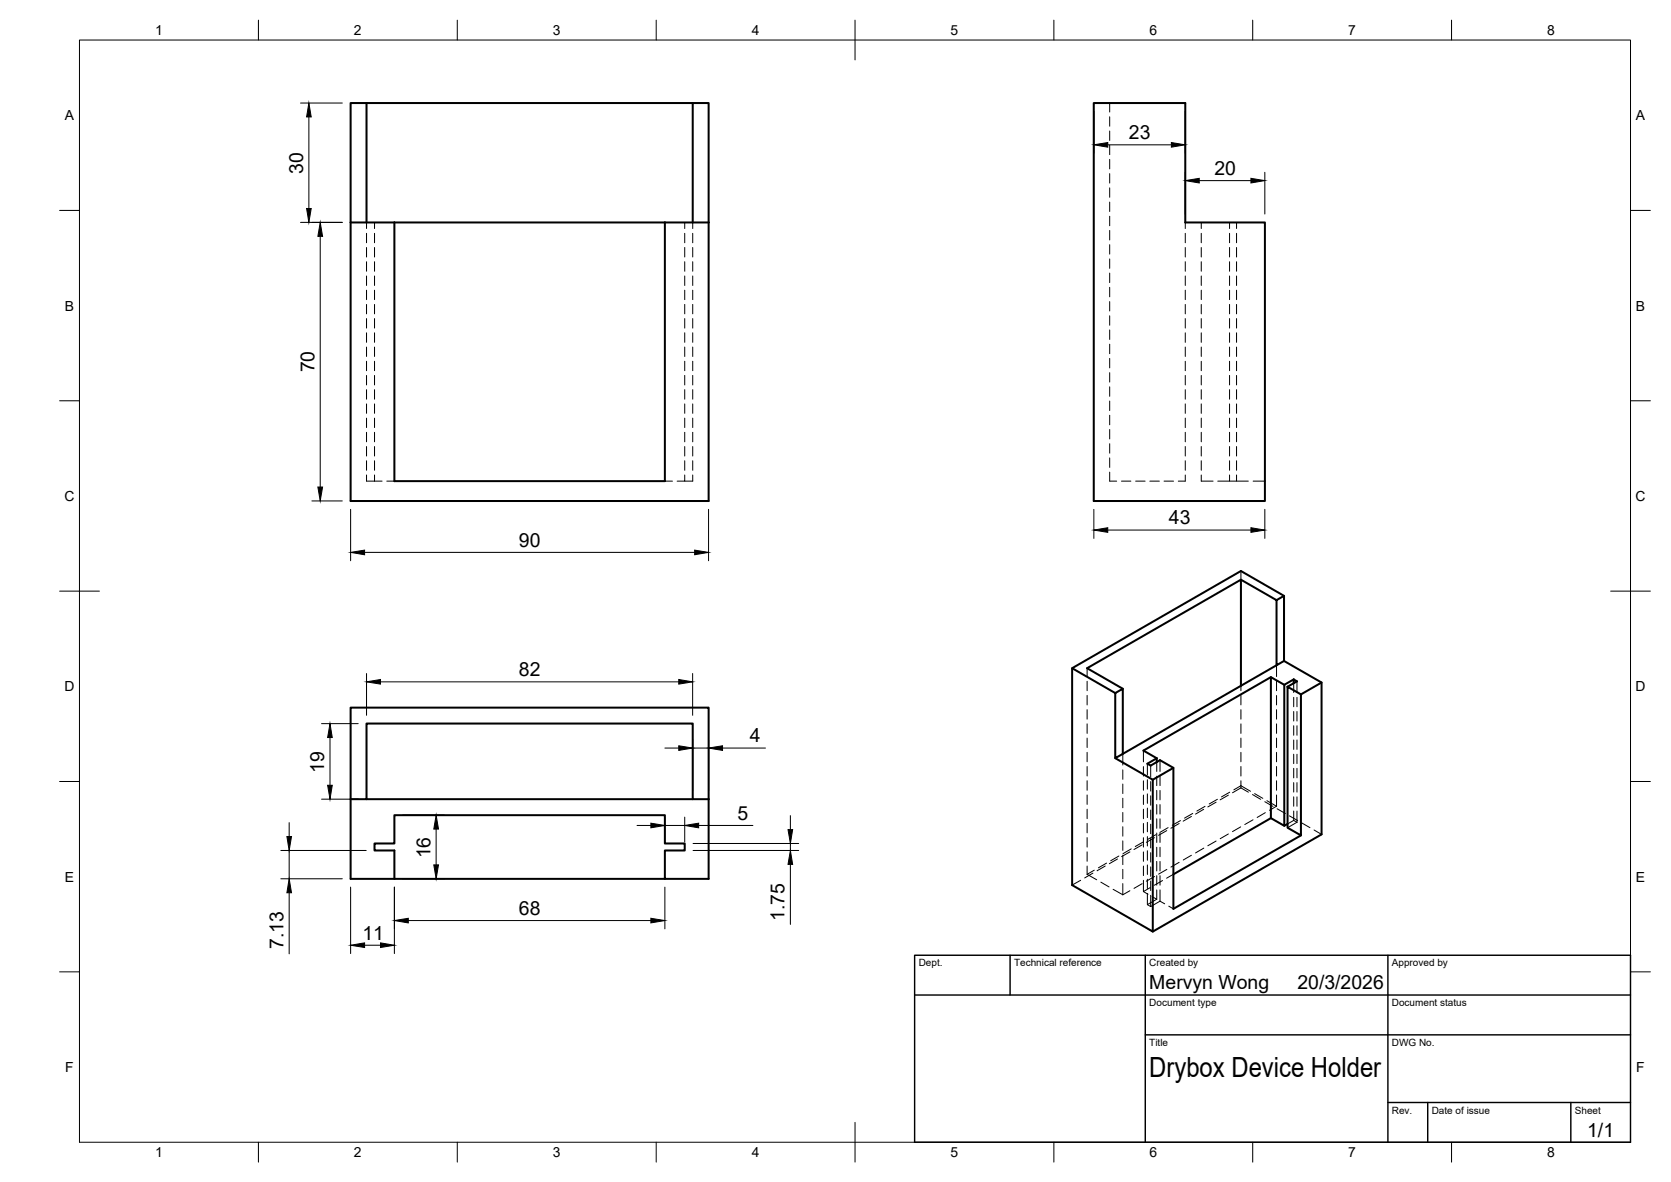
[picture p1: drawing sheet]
<svg xmlns="http://www.w3.org/2000/svg" width="420mm" height="297mm" viewBox="0 0 420 297" stroke-linecap="round" stroke-linejoin="round" font-family="sans-serif">
<!-- layer: Visible -->
<g fill="none" stroke="#000" stroke-width=".51">
<path d="M92.2 25.9h82M174.2 25.9h4v30M174.2 25.9v30M275 25.9h23v30h20.1v70h-43.1zM88.2 55.9v-30h4v30M88.2 55.9v70h90v-70M88.2 55.9h90M99.2 55.9v65h68v-65M312 145.7l9 5.1v16.4l1.9-1.1v-16.4l-1.9 1.1M322.9 149.7l-10.9-6.2-42.4 24.4v54.5l20.3 11.7v-38.2l-9.5-5.4M269.6 167.9l10.8 6.3M280.4 174.2l1.9-1.1v16.3l-1.9 1.1z"/>
<path d="M312 172.3v-26.6l-38.7 22.2 9 5.2M319.6 170.2l-32.1 18.4 3.4 1.9M321 167.2l-38.7 22.2M322.9 166.1l9.4 5.4v38.2l-42.4 24.4M322.9 172.1l-3.3-1.9v35.4l-24.6 14.1M323.7 172.6l3.4 1.9v35.4l-3.4-1.9zM325.3 170.7l-2.4 1.4v35.4l-3.3-1.9M325.3 170.7l.8 .5-2.4 1.4M325.3 170.7v1M332.3 171.5l-5.2 3M290.9 190.5l-2.4 1.4 .8 .5 2.4-1.4 3.3 2v35.4l32.1-18.5M290.9 190.5v1"/>
<path d="M295 193l-5.1 2.9M88.2 200.8h4v-19h82v19h4M88.2 200.8v-23h90v23M88.2 200.8v20.1h79M92.2 200.8h82M178.2 200.8v20.1h-11v-7.2h5v-1.7h-5v-7.1h-68v7.1h-5v1.7h5v7.2M323.7 207.1l-.8 .4"/>
</g>
<!-- layer: Hidden -->
<g fill="none" stroke="#000" stroke-width=".25">
<path d="M279 25.9v2.3M279 29.3v2.4M279 32.9v2.4M279 36.5v2.4M92.2 55.9v1.5M92.2 58.6v2.4M94.2 55.9v1.5M94.2 58.6v2.4M172.2 55.9v1.5M172.2 58.6v2.4M174.2 55.9v1.5M174.2 58.6v2.4"/>
<path d="M279 40.1v2.3M279 43.6v2.4M279 47.2v2.4M279 50.8v2.4M279 54.3v2.4M279 57.9v2.4M298 55.9v1.5M298 58.6v2.4M302 55.9v1.5M302 58.6v2.4M309.2 55.9v1.5M309.2 58.6v2.4"/>
<path d="M310.9 55.9v1.5M310.9 58.6v2.4M92.2 62.2v2.4M92.2 65.8v2.4M92.2 69.3v2.4M92.2 72.9v2.4M92.2 76.5v2.4M94.2 62.2v2.4M94.2 65.8v2.4M94.2 69.3v2.4M94.2 72.9v2.4M94.2 76.5v2.4"/>
<path d="M172.2 62.2v2.4M172.2 65.8v2.4M172.2 69.3v2.4M172.2 72.9v2.4M172.2 76.5v2.4M174.2 62.2v2.4M174.2 65.8v2.4M174.2 69.3v2.4M174.2 72.9v2.4M174.2 76.5v2.4M279 61.5v2.4M279 65.1v2.3"/>
<path d="M279 68.6v2.4M279 72.2v2.4M279 75.8v2.4M279 79.4v2.3M298 62.2v2.4M298 65.8v2.4M298 69.3v2.4M298 72.9v2.4M298 76.5v2.4M302 62.2v2.4M302 65.8v2.4M302 69.3v2.4"/>
<path d="M302 72.9v2.4M302 76.5v2.4M309.2 62.2v2.4M309.2 65.8v2.4M309.2 69.3v2.4M309.2 72.9v2.4M309.2 76.5v2.4M310.9 62.2v2.4M310.9 65.8v2.4M310.9 69.3v2.4M310.9 72.9v2.4M310.9 76.5v2.4"/>
<path d="M92.2 80.1v2.4M92.2 83.6v2.4M92.2 87.2v2.4M92.2 90.8v2.4M92.2 94.3v2.4M92.2 97.9v2.4M94.2 80.1v2.4M94.2 83.6v2.4M94.2 87.2v2.4M94.2 90.8v2.4M94.2 94.3v2.4M94.2 97.9v2.4"/>
<path d="M172.2 80.1v2.4M172.2 83.6v2.4M172.2 87.2v2.4M172.2 90.8v2.4M172.2 94.3v2.4M172.2 97.9v2.4M174.2 80.1v2.4M174.2 83.6v2.4M174.2 87.2v2.4M174.2 90.8v2.4M174.2 94.3v2.4M174.2 97.9v2.4"/>
<path d="M279 82.9v2.4M279 86.5v2.4M279 90.1v2.3M279 93.6v2.4M279 97.2v2.4M298 80.1v2.4M298 83.6v2.4M298 87.2v2.4M298 90.8v2.4M298 94.3v2.4M298 97.9v2.4M302 80.1v2.4"/>
<path d="M302 83.6v2.4M302 87.2v2.4M302 90.8v2.4M302 94.3v2.4M302 97.9v2.4M309.2 80.1v2.4M309.2 83.6v2.4M309.2 87.2v2.4M309.2 90.8v2.4M309.2 94.3v2.4M309.2 97.9v2.4M310.9 80.1v2.4"/>
<path d="M310.9 83.6v2.4M310.9 87.2v2.4M310.9 90.8v2.4M310.9 94.3v2.4M310.9 97.9v2.4M92.2 101.5v2.4M92.2 105.1v2.3M92.2 108.6v2.4M92.2 112.2v2.4M92.2 115.8v2.4M92.2 119.4v1.5h3.9M94.2 101.5v2.4"/>
<path d="M94.2 105.1v2.3M94.2 108.6v2.4M94.2 112.2v2.4M94.2 115.8v2.4M94.2 119.4v1.5M172.2 119.4v1.5h-1.9M172.2 101.5v2.4M172.2 105.1v2.3M172.2 108.6v2.4M172.2 112.2v2.4M172.2 115.8v2.4M174.2 101.5v2.4"/>
<path d="M174.2 105.1v2.3M174.2 108.6v2.4M174.2 112.2v2.4M174.2 115.8v2.4M174.2 119.4v1.5h-2M279 118.6v2.3h1.8M279 100.8v2.4M279 104.4v2.4M279 107.9v2.4M279 111.5v2.4M279 115.1v2.4M298 119.4v1.5h-1.7"/>
<path d="M298 101.5v2.4M298 105.1v2.3M298 108.6v2.4M298 112.2v2.4M298 115.8v2.4M302 119.4v1.5h3M302 101.5v2.4M302 105.1v2.3M302 108.6v2.4M302 112.2v2.4M302 115.8v2.4M309.2 119.4v1.5h-3"/>
<path d="M309.2 101.5v2.4M309.2 105.1v2.3M309.2 108.6v2.4M309.2 112.2v2.4M309.2 115.8v2.4M310.9 119.4v1.5h-1.7M310.9 101.5v2.4M310.9 105.1v2.3M310.9 108.6v2.4M310.9 112.2v2.4M310.9 115.8v2.4M97.3 120.9h1.9"/>
<path d="M167.2 120.9h1.9M282 120.9h2.4M285.6 120.9h2.3M289.1 120.9h2.4M292.7 120.9h2.4M310.9 120.9h3M315.1 120.9h3M312 143.5v2.2M273.3 167.9v2.1M273.3 171.2v2.4M273.3 174.8v2.4M273.3 178.3v2.4"/>
<path d="M312 172.3v1.3M312 174.8v2.4M312 178.3v2.4M321 167.2v2.8M321 171.2v2.4M321 174.8v2.4M321 178.3v2.4M325.3 171.7v2.3M325.3 175.2v2.4M325.3 178.8v2.4M326.1 171.2v2.8M326.1 175.2v2.4"/>
<path d="M326.1 178.8v2.4M273.3 181.9v2.4M273.3 185.5v2.4M273.3 189.1v2.3M273.3 192.6v2.4M273.3 196.2v2.4M273.3 199.8v2.3M282.3 189.4v2.9M282.3 193.5v2.3M282.3 197v2.4M287.5 188.6v2.9M287.5 192.6v2.4"/>
<path d="M287.5 196.2v2.4M287.5 199.8v2.4M288.5 191.9v2.8M288.5 195.9v2.4M288.5 199.5v2.4M289.3 192.4v2.8M289.3 196.4v2.4M289.3 200v2.4M290.9 191.5v2.4M290.9 195.1v2.3M290.9 198.6v2.4M291.7 191v2.9"/>
<path d="M291.7 195.1v2.3M291.7 198.6v2.4M308.9 199.8l-2.1 1.2M309.2 199.1l-2.1 1.2M310.2 198.5l1.8-1.1 2.4 1.4M312 181.9v2.4M312 185.5v2.4M312 189.1v2.3M312 192.6v2.4M312 196.2v1.8M312 198l-2.1 1.2M312 198l1.9 1.1"/>
<path d="M314.9 199.7l2.1 1.2M315.5 199.4l2 1.2M321 181.9v2.4M321 185.5v2.4M321 189.1v2.3M321 192.6v2.4M321 196.2v2.4M321 199.8v2.8M325.3 182.4v2.4M325.3 186v2.3M325.3 189.5v2.4M325.3 193.1v2.4"/>
<path d="M325.3 196.7v2.4M326.1 182.4v2.4M326.1 186v2.3M326.1 189.5v2.4M326.1 193.1v2.4M326.1 196.7v2.4M273.3 219.7l2.5 1.4M273.3 203.4v2.3M273.3 206.9v2.4M273.3 210.5v2.4M273.3 214.1v2.3M273.3 217.6v2.1"/>
<path d="M274.8 219.4l-2.1 1.2M275.1 218.7l-1.8 1M277.9 217.6l-2.1 1.2M278.2 216.9l-2 1.2M281 215.9l-2.1 1.2M281.3 215.1l-2 1.2M282.3 200.6v2.4M282.3 204.2v2.4M282.3 207.8v2.3M282.3 211.3v2.4M282.3 214.9v2.4M282.3 218.5v2.3"/>
<path d="M284.1 214.1l-2.1 1.2M284.4 213.3l-2 1.2M287.2 212.3l-2.1 1.2M287.5 203.4v2.3M287.5 206.9v2.4M287.5 210.5v2.4M287.5 214.1v2.4M287.5 217.6v2.4M287.5 211.5l-2 1.2M288.5 203.1v2.4M288.5 206.7v2.3M288.5 210.2v2.4"/>
<path d="M288.5 213.8v2.4M288.5 217.4v2.4M289.3 203.6v2.3M289.3 207.1v2.4M289.3 210.7v2.4M289.3 214.3v2.3M289.3 217.9v2.3M290.3 210.5l-2.1 1.2M290.6 209.8l-2 1.2M290.9 202.2v2.4M290.9 205.8v2.4M290.9 209.3v2.4"/>
<path d="M290.9 212.9v2.4M290.9 216.5v2.4M291.7 202.2v2.4M291.7 205.8v2.4M291.7 209.3v2.4M291.7 212.9v2.4M291.7 216.5v2.4M293.4 208.7l-2.1 1.2M293.4 218.5l-2.1 1.2M293.7 208l-2 1.2M295 219.7l-1.7 1M296.5 207l-2.1 1.1"/>
<path d="M296.5 216.7l-2.1 1.2M296.8 206.2l-2.1 1.2M299.6 205.2l-2.1 1.2M299.6 214.9l-2.1 1.2M299.9 204.4l-2.1 1.2M302.7 203.4l-2.1 1.2M302.7 213.1l-2.1 1.2M303 202.6l-2.1 1.2M305.8 201.6l-2.1 1.2M305.8 211.4l-2.1 1.1M306.1 200.9l-2.1 1.1M308.9 209.6l-2.1 1.2"/>
<path d="M312 207.8l-2.1 1.2M315.1 206l-2.1 1.2M318 201.5l2.1 1.2M318.2 204.2l-2.1 1.2M318.6 201.2l2.4 1.4M321 202.6l-1.8 1M321.1 203.2l2.1 1.2M324.2 205l2.1 1.2M325.3 206.2l.8 .4M325.3 200.2v2.4M325.3 203.8v2.4M325.3 206.2l-1.6 .9"/>
<path d="M326.1 206.6l-2.4 1.4M326.1 200.2v2.4M326.1 203.8v2.8M327.3 206.8l2.1 1.2M330.4 208.6l1.9 1.1M271.7 221.2l-2.1 1.2M276.8 221.7l2.1 1.2M279.9 223.5l2.4 1.4M282.3 222v2.9M284.1 223.8l-1.8 1.1M287.2 222.1l-2.1 1.2M287.5 221.2v2.9"/>
<path d="M287.5 224.1l1.2 .6M288.5 220.9v2.4M288.5 224.5v2.8M288.5 227.3l.8 .5M289.2 223.1l-1.7 1M289.3 221.4v2.4M289.3 225v2.8M289.7 225.3l1.2 .7M290.3 220.3l-2.1 1.2M290.9 226l-2.4 1.3M290.9 220.1v2.3M290.9 223.6v2.4"/>
<path d="M291.7 226.5l1.1 .6M291.7 220.1v2.3M291.7 223.6v2.9M291.7 226.5l-2.4 1.3M292.3 221.3l-2.1 1.2M293.9 227.7l1.1 .7"/>
</g>
<!-- layer: BORDER -->
<g fill="none" stroke="#000" stroke-width=".25">
<path d="M20 10.1h390v276.9h-390zM65 5.1v5M115 5.1v5M165 5.1v5M215 5.1v10M265 5.1v5M315 5.1v5M365 5.1v5M15 52.9h5M410 52.9h5M15 100.7h5M410 100.7h5"/>
<path d="M15 148.6h10M405 148.6h10M15 196.4h5M410 196.4h5M15 244.2h5M410 244.2h5M65 287v5M115 287v5M165 287v5M215 282.1v9.9M265 287v5M315 287v5"/>
<path d="M365 287v5"/>
</g>
<!-- layer: TITLEBLOCK -->
<path d="M230 240.1h180v46.9h-180zM230 250h180M254 240.1v9.9M288 240.1v46.9M349 240.1v46.9M288 260.1h122M349 277.1h61M359 277.1v9.9M395 277.1v9.9" fill="none" stroke="#000" stroke-width=".36"/>
<!-- layer: FD_Dimensions -->
<g fill="none" stroke="#000" stroke-width=".25">
<path d="M75.6 25.9h10.5M77.7 29.4v23M275 28v10.5M278.5 36.4h16M298 28v10.5M75.6 55.9h10.5M80.5 59.4v63M298 43.3v10.5M301.5 45.4h13M318 43.3v10.5M78.4 125.9h7.7M88.2 128v12.9"/>
<path d="M91.7 138.8h83M178.2 128v12.9M275 128v7.3M278.5 133.2h36M318 128v7.3M92.2 169.3v10.5M95.7 171.4h75M174.2 169.3v10.5M80.9 181.8h9.2M83 185.3v12M167.2 188h3.5M174.2 185.9v12.8"/>
<path d="M174.2 188h4M178.2 185.9v12.8M181.7 188h10.8M70.6 213.7h21.5M72.7 206.7v3.5M72.7 213.7v7.1M80.9 200.8h9.2M101.3 204.8h10.5M109.7 208.4v8.9M160.2 207.4h3.5M167.2 205.3v6.3M167.2 207.4h5"/>
<path d="M172.2 205.3v6.3M174.3 212h26.5M174.3 213.7h26.5M175.7 207.4h13.6M198.7 205v3.5M198.7 212v1.7M198.7 217.2v15.1M70.6 220.8h15.5M72.7 224.4v15.3M88.2 222.9v16.7M91.7 237.5h4M99.2 222.9v16.7"/>
<path d="M101.3 220.8h10.5M102.7 231.3h61M167.2 222.9v10.5"/>
</g>
<g fill="#000" stroke="#000" stroke-width=".25">
<path d="M77.7 25.9l.6 3.5h-1.2zM275 36.4l3.5-.6v1.2zM294.5 35.8l3.5 .6-3.5 .6zM77.1 52.4h1.2l-.6 3.5zM80.5 55.9l.6 3.5h-1.2zM298 45.4l3.5-.6v1.2zM314.5 44.8l3.5 .6-3.5 .6zM79.9 122.4h1.2l-.6 3.5zM88.2 138.8l3.5-.6v1.2zM174.7 138.2l3.5 .6-3.5 .6zM275 133.2l3.5-.6v1.2zM314.5 132.6l3.5 .6-3.5 .6z"/>
<path d="M92.2 171.4l3.5-.6v1.1zM170.7 170.8l3.5 .6-3.5 .5zM82.4 197.3h1.1l-.5 3.5zM83 181.8l.5 3.5h-1.1zM170.7 187.4l3.5 .6-3.5 .6zM178.2 188l3.5-.6v1.2zM72.1 210.2h1.2l-.6 3.5zM109.7 204.8l.6 3.6h-1.2zM109.1 217.3h1.2l-.6 3.5zM163.7 206.9l3.5 .5-3.5 .6zM172.2 207.4l3.5-.5v1.1zM198.1 208.5h1.2l-.6 3.5z"/>
<path d="M198.7 213.7l.6 3.5h-1.2zM72.7 220.8l.6 3.6h-1.2zM88.2 237.5l3.5-.6v1.2zM95.7 236.9l3.5 .6-3.5 .6zM99.2 231.3l3.5-.5v1.1zM163.7 230.8l3.5 .5-3.5 .6z"/>
</g>
<text font-size="7" x="289" y="270.6">Drybox Device Holder</text>
<g font-size="4.9">
<text x="283.8" y="34.9">23</text>
<text x="76.2" y="43.6" transform="rotate(-90 76.2 43.6)">30</text>
<text x="305.4" y="43.9">20</text>
<text x="79.1" y="93.6" transform="rotate(-90 79.1 93.6)">70</text>
<text x="293.9" y="131.7">43</text>
<text x="130.5" y="137.4">90</text>
<text x="130.5" y="169.9">82</text>
<text x="188.6" y="186.6">4</text>
<text x="81.5" y="194.2" transform="rotate(-90 81.5 194.2)">19</text>
<text x="185.4" y="206">5</text>
<text x="108.2" y="215.7" transform="rotate(-90 108.2 215.7)">16</text>
<text x="130.5" y="229.9">68</text>
<text x="197.3" y="231.4" transform="rotate(-90 197.3 231.4)">1.75</text>
<text x="71.2" y="238.5" transform="rotate(-90 71.2 238.5)">7.13</text>
<text x="91.1" y="236.1">11</text>
<text x="289" y="248.5">Mervyn Wong</text>
<text x="326.2" y="248.5">20/3/2026</text>
<text x="399.1" y="285.7">1/1</text>
</g>
<g font-size="3.5">
<text x="39" y="8.8">1</text>
<text x="89" y="8.8">2</text>
<text x="139" y="8.8">3</text>
<text x="189" y="8.8">4</text>
<text x="239" y="8.8">5</text>
<text x="289" y="8.8">6</text>
<text x="339" y="8.8">7</text>
<text x="389" y="8.8">8</text>
<text x="16.3" y="30.2">A</text>
<text x="411.3" y="30.2">A</text>
<text x="16.3" y="78">B</text>
<text x="411.3" y="78">B</text>
<text x="16.2" y="125.9">C</text>
<text x="411.2" y="125.9">C</text>
<text x="16.2" y="173.7">D</text>
<text x="411.2" y="173.7">D</text>
<text x="16.3" y="221.6">E</text>
<text x="411.3" y="221.6">E</text>
<text x="16.4" y="269.4">F</text>
<text x="411.4" y="269.4">F</text>
<text x="39" y="290.8">1</text>
<text x="89" y="290.8">2</text>
<text x="139" y="290.8">3</text>
<text x="189" y="290.8">4</text>
<text x="239" y="290.8">5</text>
<text x="289" y="290.8">6</text>
<text x="339" y="290.8">7</text>
<text x="389" y="290.8">8</text>
</g>
<g font-size="2.5">
<text x="231" y="242.9">Dept.</text>
<text x="255" y="242.9">Technical reference</text>
<text x="289" y="242.9">Created by</text>
<text x="350" y="242.9">Approved by</text>
<text x="289" y="252.8">Document type</text>
<text x="350" y="252.8">Document status</text>
<text x="289" y="262.9">Title</text>
<text x="350" y="262.9">DWG No.</text>
<text x="350" y="279.9">Rev.</text>
<text x="360" y="279.9">Date of issue</text>
<text x="396" y="279.9">Sheet</text>
</g>
</svg>
